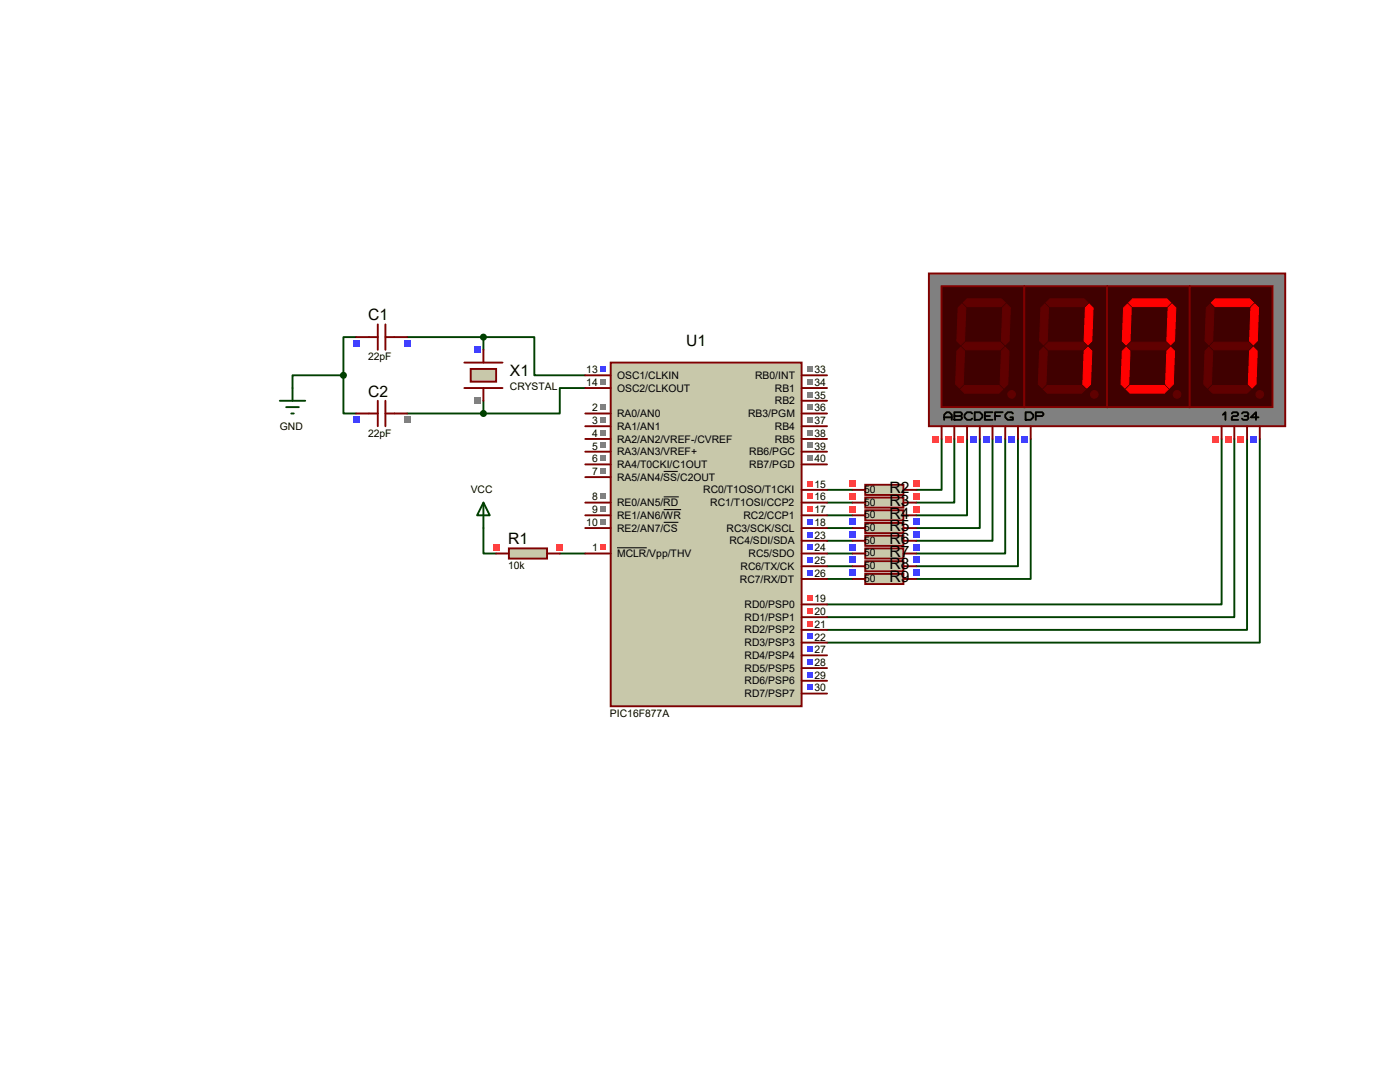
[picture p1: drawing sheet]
<svg xmlns="http://www.w3.org/2000/svg" width="279mm" height="216mm" viewBox="0 0 279 216" stroke-linecap="round" stroke-linejoin="round" font-family="sans-serif">
<g fill="none" stroke="#004000" stroke-width=".38">
<path d="M68.5 74.9v7.6h2.6M68.5 74.9h-10.1v2.5M71.1 67.3h-2.6v7.6M81.2 67.3h15.3M96.5 67.3h10.1v7.6h10.2M96.5 67.3v2.5M96.5 80v2.5M116.8 77.4h-5.1v5.1h-15.2M81.2 82.5h15.3M165.1 97.7h5M187.9 87.6v10.1h-5.1M190.5 87.6v12.7h-7.7"/>
<path d="M193 87.6v15.2h-10.2M195.5 87.6v17.8h-12.7M198.1 87.6v20.3h-15.3M200.6 87.6v22.8h-17.8M203.2 87.6v25.4h-20.4M205.7 87.6v27.9h-22.9M243.8 87.6v33h-78.7M246.3 87.6v35.5h-81.2M248.9 87.6v38.1h-83.8M251.4 87.6v40.6h-86.3M96.5 105.4v5h2.5M111.7 110.4h5.1"/>
<path d="M165.1 110.4h5M165.1 100.3h5M165.1 102.8h5M165.1 105.4h5M165.1 107.9h5M165.1 113h5M165.1 115.5h5"/>
</g>
<path d="M121.9 72.3h38.1v68.6h-38.1z" fill="#c8c8aa" stroke="#800000" stroke-width=".38"/>
<g fill="none" stroke="#800000" stroke-width=".38">
<path d="M116.8 74.9h5.1M116.8 77.4h5.1M160 74.9h5.1M160 77.4h5.1M160 80h5.1M116.8 82.5h5.1M116.8 85h5.1M116.8 87.6h5.1M116.8 92.7h5.1M116.8 95.2h5.1M116.8 90.1h5.1M160 82.5h5.1"/>
<path d="M160 85h5.1M160 87.6h5.1M160 92.7h5.1M160 90.1h5.1M160 97.7h5.1M116.8 100.3h5.1M116.8 102.8h5.1M116.8 105.4h5.1M116.8 110.4h5.1M160 100.3h5.1M160 102.8h5.1M160 105.4h5.1"/>
<path d="M160 115.5h5.1M160 113h5.1M160 110.4h5.1M160 107.9h5.1M160 120.6h5.1M160 123.1h5.1M160 138.4h5.1M160 135.8h5.1M160 133.3h5.1M160 130.8h5.1M160 128.2h5.1M160 125.7h5.1"/>
</g>
<path d="M132.5 94.1h2.8M132.5 99.1h3M123.1 109.3h6M132.5 101.7h3.4M132.5 104.2h2.9" fill="none" stroke="#000" stroke-width=".2"/>
<g fill="#808080">
<path d="M119.7 80.7h1.1v1.1h-1.1z"/>
<path d="M119.7 83.3h1.1v1h-1.1z"/>
<path d="M119.7 85.8h1.1v1.1h-1.1z"/>
<path d="M119.7 90.9h1.1v1h-1.1z"/>
<path d="M119.7 93.4h1.1v1.1h-1.1z"/>
<path d="M119.7 98.5h1.1v1.1h-1.1z"/>
<path d="M119.7 101h1.1v1.1h-1.1z"/>
<path d="M119.7 103.6h1.1v1h-1.1z"/>
</g>
<path d="M119.7 73.1h1.1v1.1h-1.1z" fill="#4040ff"/>
<path d="M119.7 75.6h1.1v1.1h-1.1z" fill="#808080"/>
<g fill="#ff4040">
<path d="M161.1 98.5h1.1v1.1h-1.1z"/>
<path d="M161.1 101h1.1v1.1h-1.1z"/>
</g>
<path d="M161.1 103.6h1.1v1h-1.1z" fill="#4040ff"/>
<g fill="#ff4040">
<path d="M161.1 118.8h1.1v1.1h-1.1z"/>
<path d="M161.1 121.4h1.1v1h-1.1z"/>
</g>
<g fill="#808080">
<path d="M161.1 90.9h1.1v1h-1.1z"/>
<path d="M161.1 88.3h1.1v1.1h-1.1z"/>
<path d="M161.1 85.8h1.1v1.1h-1.1z"/>
<path d="M161.1 83.3h1.1v1h-1.1z"/>
<path d="M161.1 80.7h1.1v1.1h-1.1z"/>
<path d="M161.1 78.2h1.1v1h-1.1z"/>
<path d="M161.1 75.6h1.1v1.1h-1.1z"/>
<path d="M161.1 73.1h1.1v1.1h-1.1z"/>
</g>
<g fill="#4040ff">
<path d="M161.1 136.6h1.1v1.1h-1.1z"/>
<path d="M161.1 134.1h1.1v1h-1.1z"/>
<path d="M161.1 131.5h1.1v1.1h-1.1z"/>
<path d="M161.1 129h1.1v1h-1.1z"/>
<path d="M161.1 126.4h1.1v1.1h-1.1z"/>
</g>
<path d="M161.1 123.9h1.1v1.1h-1.1z" fill="#ff4040"/>
<g fill="#4040ff">
<path d="M161.1 113.7h1.1v1.1h-1.1z"/>
<path d="M161.1 111.2h1.1v1.1h-1.1z"/>
<path d="M161.1 108.7h1.1v1h-1.1z"/>
<path d="M161.1 106.1h1.1v1.1h-1.1z"/>
</g>
<path d="M119.7 88.3h1.1v1.1h-1.1z" fill="#808080"/>
<g fill="#ff4040">
<path d="M161.1 96h1.1v1h-1.1z"/>
<path d="M119.7 108.7h1.1v1h-1.1z"/>
</g>
<path d="M92.7 72.3h7.6M92.7 77.4h7.6" fill="none" stroke="#800000" stroke-width=".38"/>
<path d="M93.9 73.6h5.1v2.6h-5.1z" fill="#c8c8aa" stroke="#800000" stroke-width=".38"/>
<path d="M96.5 69.8v2.5M96.5 77.4v2.6" fill="none" stroke="#800000" stroke-width=".38"/>
<path d="M94.6 69.2h1.3v1.3h-1.3z" fill="#4040ff"/>
<path d="M94.6 79.3h1.3v1.3h-1.3z" fill="#808080"/>
<path d="M71.1 67.3h4.3M75.4 64.7v5.1M76.9 64.7v5.1M76.9 67.3h4.3" fill="none" stroke="#800000" stroke-width=".38"/>
<g fill="#4040ff">
<path d="M80.6 67.9h1.3v1.3h-1.3z"/>
<path d="M70.4 67.9h1.4v1.3h-1.4z"/>
</g>
<path d="M75.4 80v5M76.9 80v5M71.1 82.5h4.3M76.9 82.5h4.3" fill="none" stroke="#800000" stroke-width=".38"/>
<path d="M70.4 83.1h1.4v1.4h-1.4z" fill="#4040ff"/>
<path d="M80.6 83.1h1.3v1.4h-1.3z" fill="#808080"/>
<g fill="#004000" stroke="#004000" stroke-width=".38">
<circle cx="96.5" cy="67.3" r=".51"/>
<circle cx="96.5" cy="82.5" r=".51"/>
</g>
<path d="M101.6 109.4h7.6v2.1h-7.6z" fill="#c8c8aa" stroke="#800000" stroke-width=".38"/>
<path d="M99 110.4h2.6M109.2 110.4h2.5" fill="none" stroke="#800000" stroke-width=".38"/>
<g fill="#ff4040">
<path d="M98.4 108.5h1.3v1.4h-1.3z"/>
<path d="M111.1 108.5h1.3v1.4h-1.3z"/>
</g>
<path d="M55.8 80h5.1M58.4 77.4v2.6M57.1 81.2h2.5M58.1 82.5h.5M96.5 100.3l1.2 2.5h-2.5zM96.5 100.3v5.1" fill="none" stroke="#004000" stroke-width=".38"/>
<circle cx="68.5" cy="74.9" r=".51" fill="#004000" stroke="#004000" stroke-width=".38"/>
<path d="M172.7 96.7h7.6v2.1h-7.6z" fill="#c8c8aa" stroke="#800000" stroke-width=".38"/>
<path d="M170.1 97.7h2.6M180.3 97.7h2.5" fill="none" stroke="#800000" stroke-width=".38"/>
<g fill="#ff4040">
<path d="M169.5 95.8h1.3v1.4h-1.3z"/>
<path d="M182.2 95.8h1.3v1.4h-1.3z"/>
</g>
<path d="M172.7 99.3h7.6v2h-7.6z" fill="#c8c8aa" stroke="#800000" stroke-width=".38"/>
<path d="M170.1 100.3h2.6M180.3 100.3h2.5" fill="none" stroke="#800000" stroke-width=".38"/>
<g fill="#ff4040">
<path d="M169.5 98.4h1.3v1.3h-1.3z"/>
<path d="M182.2 98.4h1.3v1.3h-1.3z"/>
</g>
<path d="M172.7 101.8h7.6v2h-7.6z" fill="#c8c8aa" stroke="#800000" stroke-width=".38"/>
<path d="M170.1 102.8h2.6M180.3 102.8h2.5" fill="none" stroke="#800000" stroke-width=".38"/>
<g fill="#ff4040">
<path d="M169.5 100.9h1.3v1.3h-1.3z"/>
<path d="M182.2 100.9h1.3v1.3h-1.3z"/>
</g>
<path d="M172.7 104.4h7.6v2h-7.6z" fill="#c8c8aa" stroke="#800000" stroke-width=".38"/>
<path d="M170.1 105.4h2.6M180.3 105.4h2.5" fill="none" stroke="#800000" stroke-width=".38"/>
<g fill="#4040ff">
<path d="M169.5 103.5h1.3v1.3h-1.3z"/>
<path d="M182.2 103.5h1.3v1.3h-1.3z"/>
</g>
<path d="M172.7 106.9h7.6v2h-7.6z" fill="#c8c8aa" stroke="#800000" stroke-width=".38"/>
<path d="M170.1 107.9h2.6M180.3 107.9h2.5" fill="none" stroke="#800000" stroke-width=".38"/>
<g fill="#4040ff">
<path d="M169.5 106h1.3v1.3h-1.3z"/>
<path d="M182.2 106h1.3v1.3h-1.3z"/>
</g>
<path d="M172.7 109.4h7.6v2.1h-7.6z" fill="#c8c8aa" stroke="#800000" stroke-width=".38"/>
<path d="M170.1 110.4h2.6M180.3 110.4h2.5" fill="none" stroke="#800000" stroke-width=".38"/>
<g fill="#4040ff">
<path d="M169.5 108.5h1.3v1.4h-1.3z"/>
<path d="M182.2 108.5h1.3v1.4h-1.3z"/>
</g>
<path d="M172.7 112h7.6v2h-7.6z" fill="#c8c8aa" stroke="#800000" stroke-width=".38"/>
<path d="M170.1 113h2.6M180.3 113h2.5" fill="none" stroke="#800000" stroke-width=".38"/>
<g fill="#4040ff">
<path d="M169.5 111.1h1.3v1.3h-1.3z"/>
<path d="M182.2 111.1h1.3v1.3h-1.3z"/>
</g>
<path d="M172.7 114.5h7.6v2h-7.6z" fill="#c8c8aa" stroke="#800000" stroke-width=".38"/>
<path d="M170.1 115.5h2.6M180.3 115.5h2.5" fill="none" stroke="#800000" stroke-width=".38"/>
<g fill="#4040ff">
<path d="M169.5 113.6h1.3v1.3h-1.3z"/>
<path d="M182.2 113.6h1.3v1.3h-1.3z"/>
</g>
<path d="M185.4 54.6h71.1v30.4h-71.1z" fill="#808080" stroke="#800000" stroke-width=".38"/>
<path d="M187.9 57.1h16.5v24.1h-16.5z" fill="#400000" stroke="#800000" stroke-width=".38"/>
<g fill="#600000" stroke="#600000" stroke-width=".2">
<path d="M193 59.6h6.9l.7 .8-.7 .8h-6.9l-.8-.8z"/>
<path d="M200.1 61.4l.8-.7 .7 .7-.2 6.6-.8 .8-.7-.8z"/>
<path d="M192 69l.7-.7h6.9l.8 .7-.8 .8h-6.9z"/>
<path d="M191.2 61.4l.8-.7 .7 .7-.2 6.6-.8 .8-.7-.8z"/>
<path d="M199.9 70.1l.7-.8 .8 .8-.3 6.6-.7 .7-.8-.7z"/>
<path d="M191.7 77.7l.8-.8h6.8l.8 .8-.8 .7h-6.8z"/>
<path d="M191 70.1l.7-.8 .8 .8-.3 6.6-.7 .7-.8-.7z"/>
</g>
<path d="M204.4 57.1h16.5v24.1h-16.5z" fill="#400000" stroke="#800000" stroke-width=".38"/>
<g fill="#600000" stroke="#600000" stroke-width=".2">
<path d="M209.5 59.6h6.9l.7 .8-.7 .8h-6.9l-.8-.8z"/>
<path d="M216.6 61.4l.8-.7 .7 .7-.2 6.6-.8 .8-.7-.8z"/>
<path d="M208.5 69l.8-.7h6.8l.8 .7-.8 .8h-6.8z"/>
<path d="M207.7 61.4l.8-.7 .8 .7-.3 6.6-.8 .8-.7-.8z"/>
<path d="M216.4 70.1l.7-.8 .8 .8-.3 6.6-.7 .7-.8-.7z"/>
<path d="M208.2 77.7l.8-.8h6.9l.7 .8-.7 .7h-6.9z"/>
<path d="M207.5 70.1l.7-.8 .8 .8-.3 6.6-.7 .7-.8-.7z"/>
<circle cx="201.9" cy="78.7" r=".76"/>
<circle cx="218.4" cy="78.7" r=".76"/>
</g>
<path d="M220.9 57.1h16.5v24.1h-16.5z" fill="#400000" stroke="#800000" stroke-width=".38"/>
<g fill="#600000" stroke="#600000" stroke-width=".2">
<path d="M226 59.6h6.9l.7 .8-.7 .8h-6.9l-.7-.8z"/>
<path d="M233.1 61.4l.8-.7 .8 .7-.3 6.6-.8 .8-.7-.8z"/>
<path d="M225 69l.8-.7h6.8l.8 .7-.8 .8h-6.8z"/>
<path d="M224.2 61.4l.8-.7 .8 .7-.3 6.6-.8 .8-.7-.8z"/>
<path d="M232.9 70.1l.7-.8 .8 .8-.3 6.6-.7 .7-.8-.7z"/>
<path d="M224.7 77.7l.8-.8h6.9l.7 .8-.7 .7h-6.9z"/>
<path d="M224 70.1l.7-.8 .8 .8-.2 6.6-.8 .7-.8-.7z"/>
<circle cx="234.9" cy="78.7" r=".76"/>
</g>
<path d="M237.4 57.1h16.6v24.1h-16.6z" fill="#400000" stroke="#800000" stroke-width=".38"/>
<g fill="#600000" stroke="#600000" stroke-width=".2">
<path d="M242.5 59.6h6.9l.7 .8-.7 .8h-6.9l-.7-.8z"/>
<path d="M249.6 61.4l.8-.7 .8 .7-.3 6.6-.8 .8-.7-.8z"/>
<path d="M241.5 69l.8-.7h6.8l.8 .7-.8 .8h-6.8z"/>
<path d="M240.7 61.4l.8-.7 .8 .7-.3 6.6-.7 .8-.8-.8z"/>
<path d="M249.4 70.1l.7-.8 .8 .8-.2 6.6-.8 .7-.8-.7z"/>
<path d="M241.3 77.7l.7-.8h6.9l.7 .8-.7 .7h-6.9z"/>
<path d="M240.5 70.1l.8-.8 .7 .8-.2 6.6-.8 .7-.8-.7z"/>
<circle cx="251.4" cy="78.7" r=".76"/>
</g>
<g fill="none" stroke="#000" stroke-width=".38">
<path d="M188.4 83.8v-1l.5-.5h.5l.5 .5v1M188.4 83.3h1.5M190.5 82.3h1.2l.3 .2v.3l-.3 .2 .3 .3v.2l-.3 .3h-1.2zM190.5 83h1.2M194 82.5l-.2-.2h-.8l-.5 .5v.5l.5 .5h.8l.2-.3M194.5 82.3h1l.5 .5v.5l-.5 .5h-1zM196.6 83h1M198.1 82.3h-1.5v1.5h1.5M198.6 83h1M200.1 82.3h-1.5v1.5M202.1 82.5l-.2-.2h-.8l-.5 .5v.5l.5 .5h1v-.5h-.5M204.7 82.3h1l.5 .5v.5l-.5 .5h-1z"/>
<path d="M206.7 83h1.3l.2-.2v-.3l-.2-.2h-1.3v1.5M244.1 82.8l.5-.5v1.5M245.8 82.5l.3-.2h.7l.3 .2v.3l-.3 .2h-.7l-.3 .3v.5h1.3M247.9 82.5l.2-.2h.8l.2 .2v.3l-.2 .2 .2 .3v.2l-.2 .3h-.8l-.2-.3M248.4 83h.5M251.2 83.3h-1.6l1.1-1v1.5"/>
</g>
<g fill="#f00" stroke="#f00" stroke-width=".2">
<path d="M216.6 61.4l.8-.7 .7 .7-.2 6.6-.8 .8-.7-.8z"/>
<path d="M216.4 70.1l.7-.8 .8 .8-.3 6.6-.7 .7-.8-.7z"/>
<path d="M226 59.6h6.9l.7 .8-.7 .8h-6.9l-.7-.8z"/>
<path d="M233.1 61.4l.8-.7 .8 .7-.3 6.6-.8 .8-.7-.8z"/>
<path d="M232.9 70.1l.7-.8 .8 .8-.3 6.6-.7 .7-.8-.7z"/>
<path d="M224.7 77.7l.8-.8h6.9l.7 .8-.7 .7h-6.9z"/>
<path d="M224 70.1l.7-.8 .8 .8-.2 6.6-.8 .7-.8-.7z"/>
<path d="M224.2 61.4l.8-.7 .8 .7-.3 6.6-.8 .8-.7-.8z"/>
<path d="M242.5 59.6h6.9l.7 .8-.7 .8h-6.9l-.7-.8z"/>
<path d="M249.6 61.4l.8-.7 .8 .7-.3 6.6-.8 .8-.7-.8z"/>
<path d="M249.4 70.1l.7-.8 .8 .8-.2 6.6-.8 .7-.8-.7z"/>
</g>
<path d="M187.9 85v2.6M190.5 85v2.6M193 85v2.6M195.5 85v2.6M198.1 85v2.6M200.6 85v2.6M203.2 85v2.6M205.7 85v2.6M243.8 85v2.6M246.3 85v2.6M248.9 85v2.6M251.4 85v2.6" fill="none" stroke="#800000" stroke-width=".38"/>
<g fill="#ff4040">
<path d="M241.9 87h1.3v1.3h-1.3z"/>
<path d="M244.4 87h1.3v1.3h-1.3z"/>
<path d="M247 87h1.3v1.3h-1.3z"/>
</g>
<path d="M249.5 87h1.3v1.3h-1.3z" fill="#4040ff"/>
<g fill="#ff4040">
<path d="M186 87h1.3v1.3h-1.3z"/>
<path d="M188.6 87h1.3v1.3h-1.3z"/>
<path d="M191.1 87h1.3v1.3h-1.3z"/>
</g>
<g fill="#4040ff">
<path d="M193.6 87h1.3v1.3h-1.3z"/>
<path d="M196.2 87h1.3v1.3h-1.3z"/>
<path d="M198.7 87h1.3v1.3h-1.3z"/>
<path d="M201.3 87h1.3v1.3h-1.3z"/>
<path d="M203.8 87h1.3v1.3h-1.3z"/>
</g>
<g font-size="3.1">
<text x="73.4" y="63.9">C1</text>
<text x="137" y="69">U1</text>
<text x="101.8" y="75">X1</text>
<text x="73.4" y="79.1">C2</text>
<text x="177.6" y="98.4">R2</text>
<text x="177.6" y="101">R3</text>
<text x="177.6" y="103.5">R4</text>
<text x="177.6" y="106">R5</text>
<text x="101.4" y="108.5">R1</text>
<text x="177.6" y="108.5">R6</text>
<text x="177.6" y="111.1">R7</text>
<text x="177.6" y="113.6">R8</text>
<text x="177.6" y="116.2">R9</text>
</g>
<g font-size="2.1">
<text x="73.4" y="71.9">22pF</text>
<text x="101.8" y="77.9">CRYSTAL</text>
<text x="117" y="74.5">13</text>
<text x="117" y="77">14</text>
<text x="123.2" y="75.6">OSC1/CLKIN</text>
<text x="150.7" y="75.6">RB0/INT</text>
<text x="162.5" y="77">34</text>
<text x="162.5" y="74.5">33</text>
<text x="118.2" y="82.1">2</text>
<text x="123.2" y="83.2">RA0/AN0</text>
<text x="123.2" y="78.1">OSC2/CLKOUT</text>
<text x="149.3" y="83.2">RB3/PGM</text>
<text x="154.6" y="80.7">RB2</text>
<text x="154.6" y="78.1">RB1</text>
<text x="162.5" y="82.1">36</text>
<text x="162.5" y="79.5">35</text>
<text x="55.8" y="85.8">GND</text>
<text x="73.4" y="87.2">22pF</text>
<text x="118.2" y="84.6">3</text>
<text x="118.2" y="87.2">4</text>
<text x="118.2" y="89.7">5</text>
<text x="123.2" y="85.8">RA1/AN1</text>
<text x="123.2" y="88.3">RA2/AN2/VREF-/CVREF</text>
<text x="154.6" y="88.3">RB5</text>
<text x="154.6" y="85.8">RB4</text>
<text x="162.5" y="89.7">39</text>
<text x="162.5" y="87.2">38</text>
<text x="162.5" y="84.6">37</text>
<text x="118.2" y="92.2">6</text>
<text x="118.2" y="94.8">7</text>
<text x="123.2" y="93.4">RA4/T0CKI/C1OUT</text>
<text x="123.2" y="95.9">RA5/AN4/SS/C2OUT</text>
<text x="123.2" y="90.8">RA3/AN3/VREF+</text>
<text x="149.5" y="93.4">RB7/PGD</text>
<text x="149.5" y="90.8">RB6/PGC</text>
<text x="162.5" y="92.2">40</text>
<text x="93.9" y="98.5">VCC</text>
<text x="118.2" y="99.9">8</text>
<text x="123.2" y="101">RE0/AN5/RD</text>
<text x="140.3" y="98.5">RC0/T1OSO/T1CKI</text>
<text x="141.7" y="101">RC1/T1OSI/CCP2</text>
<text x="162.5" y="99.9">16</text>
<text x="162.5" y="97.3">15</text>
<text x="172.5" y="98.3">50</text>
<text x="172.5" y="100.9">50</text>
<text x="117" y="104.9">10</text>
<text x="118.2" y="102.4">9</text>
<text x="123.2" y="103.5">RE1/AN6/WR</text>
<text x="123.2" y="106.1">RE2/AN7/CS</text>
<text x="145" y="106.1">RC3/SCK/SCL</text>
<text x="148.4" y="103.5">RC2/CCP1</text>
<text x="162.5" y="102.4">17</text>
<text x="162.5" y="104.9">18</text>
<text x="162.5" y="107.5">23</text>
<text x="172.5" y="103.4">50</text>
<text x="172.5" y="106">50</text>
<text x="101.4" y="113.5">10k</text>
<text x="118.2" y="110">1</text>
<text x="123.2" y="111.2">MCLR/Vpp/THV</text>
<text x="145.6" y="108.6">RC4/SDI/SDA</text>
<text x="147.8" y="113.7">RC6/TX/CK</text>
<text x="149.4" y="111.2">RC5/SDO</text>
<text x="162.5" y="112.6">25</text>
<text x="162.5" y="110">24</text>
<text x="172.5" y="108.5">50</text>
<text x="172.5" y="111">50</text>
<text x="172.5" y="113.5">50</text>
<text x="147.7" y="116.2">RC7/RX/DT</text>
<text x="162.5" y="115.1">26</text>
<text x="172.5" y="116.1">50</text>
<text x="148.6" y="121.3">RD0/PSP0</text>
<text x="148.6" y="123.9">RD1/PSP1</text>
<text x="162.5" y="120.2">19</text>
<text x="162.5" y="122.7">20</text>
<text x="162.5" y="125.3">21</text>
<text x="148.6" y="131.5">RD4/PSP4</text>
<text x="148.6" y="128.9">RD3/PSP3</text>
<text x="148.6" y="126.4">RD2/PSP2</text>
<text x="162.5" y="130.3">27</text>
<text x="162.5" y="127.8">22</text>
<text x="148.6" y="136.6">RD6/PSP6</text>
<text x="148.6" y="134">RD5/PSP5</text>
<text x="162.5" y="138">30</text>
<text x="162.5" y="135.4">29</text>
<text x="162.5" y="132.9">28</text>
<text x="121.7" y="143">PIC16F877A</text>
<text x="148.6" y="139.1">RD7/PSP7</text>
</g>
</svg>
